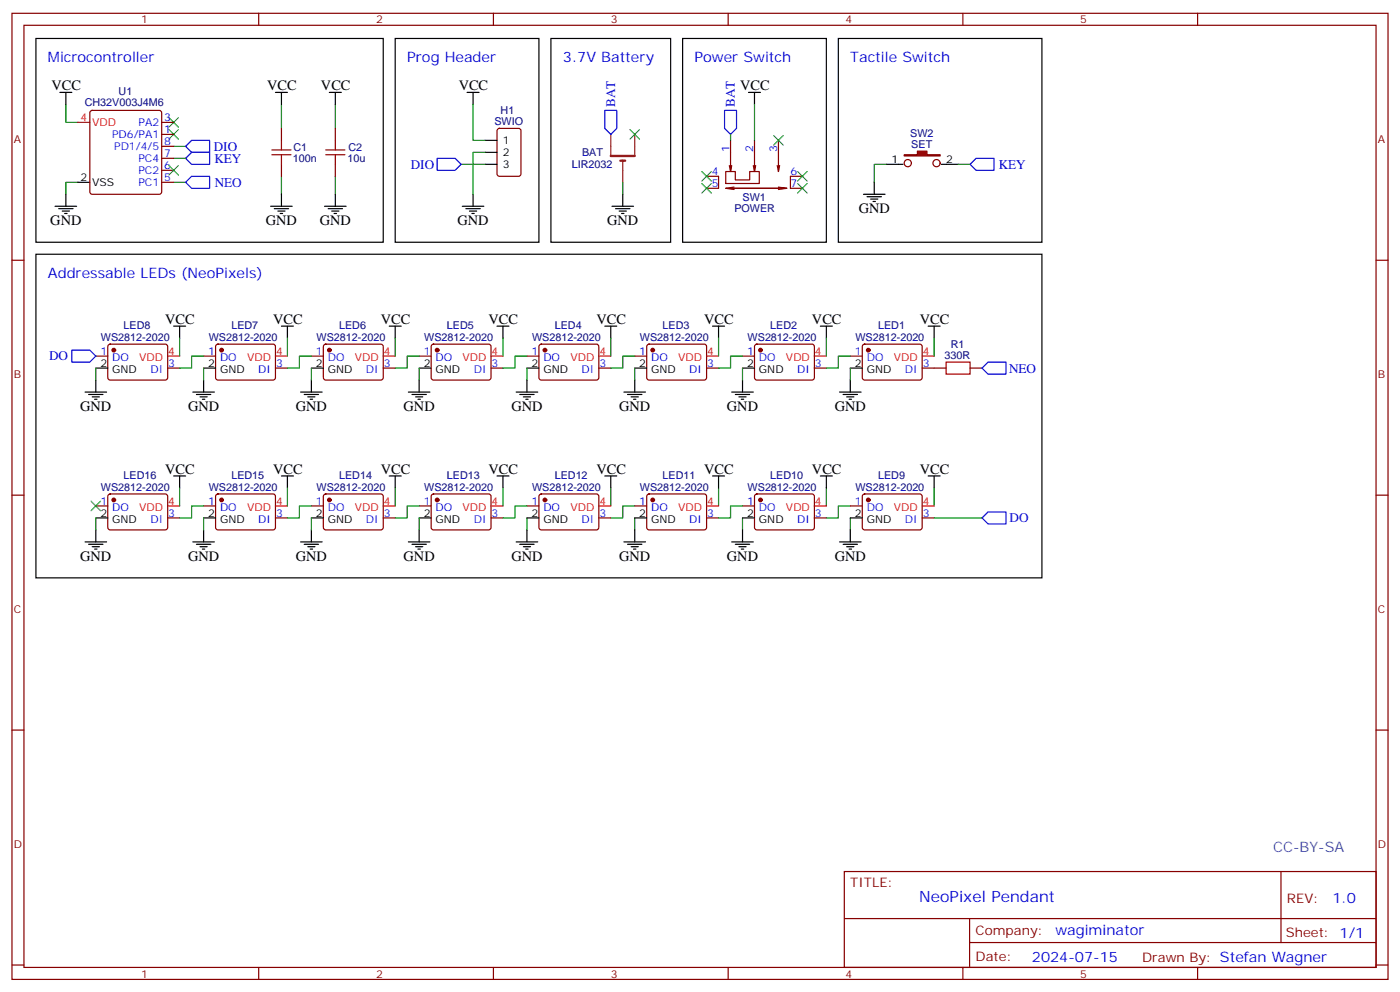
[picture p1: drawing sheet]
<svg xmlns="http://www.w3.org/2000/svg" width="412mm" height="292mm" viewBox="0 0 412 292" stroke-linecap="round" stroke-linejoin="round" font-family="sans-serif">
<g fill="none" stroke="#870000" stroke-width=".35">
<path d="M3.5 3.9h405.4v284.4h-405.4zM7.1 7.4h398.2v277.3h-398.2zM76.2 3.9v3.5M145.3 3.9v3.5M214.5 3.9v3.5M283.6 3.9v3.5M352.8 3.9v3.5M208.1 51.9h3.6v3.5h-3.6M213.8 50.5h2.8v2.5h4.2v-2.5h2.9v3.5h-9.9zM214.8 48.7l.4 1.8M215.2 41.3v9.2l.3-1.8M216.3 55.1l-2.5 .3"/>
<path d="M221.9 48.7l.3 1.8M222.2 41.3v9.2l.4-1.8M229 48.7l.3 1.8M229.3 55.4h-15.5l2.5 .4M229.3 41.3v9.2l.4-1.8M229.3 55.1l2.5 .3h-16.6M231.8 55.4l-2.5 .4M236.4 51.9h-3.6v3.5h3.6M3.5 76.6h3.6M405.3 76.6h3.6M28.2 104.8h3.5M32 101.5l.5-.2h16.5l.4 .7-.1 9.4-.6 .5-16.5-.1-.5-.6v-9.2z"/>
<path d="M49.4 108.3h3.5M60 104.8h3.5M63.7 101.5l.5-.2h16.5l.4 .7v9.4l-.7 .5-16.5-.1-.4-.6v-9.2zM81.1 108.3h3.6M91.7 104.8h3.5M95.5 101.5l.5-.2h16.5l.4 .7-.1 9.4-.6 .5-16.5-.1-.5-.6v-9.2zM112.9 108.3h3.5M123.5 104.8h3.5M127.2 101.5l.5-.2h16.5l.4 .7v9.4l-.7 .5-16.5-.1-.4-.6v-9.2zM144.6 108.3h3.6M155.2 104.8h3.5M159 101.5l.5-.2h16.5l.4 .7-.1 9.4-.6 .5-16.5-.1-.5-.6v-9.2z"/>
<path d="M176.4 108.3h3.5M187 104.8h3.5M190.7 101.5l.5-.2h16.5l.4 .7v9.4l-.7 .5-16.5-.1-.4-.6v-9.2zM208.1 108.3h3.6M218.7 104.8h3.5M222.5 101.5l.5-.2h16.5l.4 .7-.1 9.4-.6 .5-16.5-.1-.5-.6v-9.2zM239.9 108.3h3.5M250.5 104.8h3.5M254.2 101.5l.5-.2h16.5l.4 .7v9.4l-.7 .5-16.5-.1-.4-.6v-9.2zM271.6 108.3h7.1M285.8 108.3h3.5M3.5 145.7h3.6"/>
<path d="M155.2 148.9h3.5M159 145.6l.5-.2h16.5l.4 .7-.1 9.4-.6 .5-16.5-.1-.5-.6v-9.2zM176.4 152.4h3.5M187 148.9h3.5M190.7 145.6l.5-.2h16.5l.4 .7v9.4l-.7 .5-16.5-.1-.4-.6v-9.2zM208.1 152.4h3.6M405.3 145.7h3.6M3.5 214.9h3.6M405.3 214.9h3.6M248.7 256.5h156.6v28.2h-156.6zM377.3 256.5v20.9M248.7 270.4h156.5"/>
<path d="M285.6 277.4h119.6M285.6 270.4v14.1M3.5 284h3.6M76.2 284.7v3.6M145.3 284.7v3.6M214.5 284.7v3.6M283.6 284.7v3.6M352.8 284.7v3.6M405.3 284h3.6"/>
</g>
<path d="M278.7 106.6h7.1v3.5h-7.1z" fill="none" stroke="#a10000" stroke-width=".35"/>
<g fill="#870000" stroke="#870000" stroke-width=".35">
<circle cx="255.8" cy="103" r=".53"/>
<circle cx="224" cy="103" r=".53"/>
<circle cx="192.3" cy="103" r=".53"/>
<circle cx="160.5" cy="103" r=".53"/>
<circle cx="128.8" cy="103" r=".53"/>
<circle cx="97" cy="103" r=".53"/>
<circle cx="65.3" cy="103" r=".53"/>
<circle cx="33.5" cy="103" r=".53"/>
<circle cx="160.5" cy="147.1" r=".53"/>
<circle cx="192.3" cy="147.1" r=".53"/>
</g>
<g fill="none" stroke="#000" stroke-width=".35">
<path d="M220.5 27.2h3.5M222.2 27.2v3.5M183.4 57.2v3.5M261.1 48.4h3.5M278.7 48.4h3.5M180.3 60.7h6.3M181.3 61.4h4.3M182.4 62.1h2.1M183.1 62.8h.7M51.2 96h3.5M52.9 96v3.5M82.9 96h3.5"/>
<path d="M84.7 96v3.5M114.7 96h3.5M116.4 96v3.5M146.4 96h3.5M148.2 96v3.5M178.2 96h3.5M179.9 96v3.5M209.9 96h3.5M211.7 96v3.5M241.7 96h3.5M243.4 96v3.5M273.4 96h3.5"/>
<path d="M275.2 96v3.5M25 115.4h6.4M26.1 116.1h4.2M27.2 116.8h2.1M27.9 117.5h.7M28.2 108.3h3.5M28.2 111.9v3.5M56.8 115.4h6.3M57.9 116.1h4.2M58.9 116.8h2.1M59.6 117.5h.7M60 108.3h3.5"/>
<path d="M60 111.9v3.5M88.5 115.4h6.4M89.6 116.1h4.2M90.7 116.8h2.1M91.4 117.5h.7M91.7 108.3h3.5M91.7 111.9v3.5M120.3 115.4h6.3M121.4 116.1h4.2M122.4 116.8h2.1M123.1 117.5h.7M123.5 108.3h3.5"/>
<path d="M123.5 111.9v3.5M152 115.4h6.4M153.1 116.1h4.2M154.2 116.8h2.1M154.9 117.5h.7M155.2 108.3h3.5M155.2 111.9v3.5M183.8 115.4h6.3M184.9 116.1h4.2M185.9 116.8h2.1M186.6 117.5h.7M187 108.3h3.5"/>
<path d="M187 111.9v3.5M215.5 115.4h6.4M216.6 116.1h4.2M217.7 116.8h2.1M218.4 117.5h.7M218.7 108.3h3.5M218.7 111.9v3.5M247.3 115.4h6.3M248.4 116.1h4.2M249.4 116.8h2.1M250.1 117.5h.7M250.5 108.3h3.5"/>
<path d="M250.5 111.9v3.5M152 159.5h6.4M155.2 156v3.5M155.2 152.4h3.5M178.2 140.1h3.5M179.9 140.1v3.5M183.8 159.5h6.3M187 156v3.5M187 152.4h3.5M209.9 140.1h3.5M211.7 140.1v3.5M153.1 160.2h4.2"/>
<path d="M154.2 160.9h2.1M154.9 161.6h.7M184.9 160.2h4.2M185.9 160.9h2.1M186.6 161.6h.7"/>
</g>
<path d="M49.4 104.8h3.5M81.1 104.8h3.6M112.9 104.8h3.5M144.6 104.8h3.6M176.4 104.8h3.5M208.1 104.8h3.6M239.9 104.8h3.5M271.6 104.8h3.6M176.4 148.9h3.5M208.1 148.9h3.6" fill="none" stroke="#f00" stroke-width=".35"/>
<g fill="none" stroke="#008700" stroke-width=".35">
<path d="M215.2 39.5v1.8M222.2 30.7v10.6M52.9 99.5v5.3M84.7 99.5v5.3M116.4 99.5v5.3M148.2 99.5v5.3M179.9 99.5v5.3M211.7 99.5v5.3M243.4 99.5v5.3M275.2 99.5v5.3M28.2 108.3v3.6M60 104.8h-3.6v3.5h-3.5"/>
<path d="M60 108.3v3.6M91.7 104.8h-3.5v3.5h-3.5M91.7 108.3v3.6M123.5 104.8h-3.6v3.5h-3.5M123.5 108.3v3.6M155.2 104.8h-3.5v3.5h-3.5M155.2 108.3v3.6M187 104.8h-3.6v3.5h-3.5M187 108.3v3.6M218.7 104.8h-3.5v3.5h-3.5M218.7 108.3v3.6M250.5 104.8h-3.6v3.5h-3.5"/>
<path d="M250.5 108.3v3.6M155.2 152.4v3.6M179.9 143.6v5.3M187 148.9h-3.6v3.5h-3.5M187 152.4v3.6M211.7 143.6v5.3"/>
</g>
<path d="M178.2 32.5h3.5v5.3l-1.8 1.7-1.7-1.7zM213.4 32.5h3.6v5.3l-1.8 1.7-1.8-1.7zM21.2 103h5.3l1.7 1.8-1.7 1.8h-5.3zM289.3 108.3l1.7-1.7h5.3v3.5h-5.3zM291 150.7h5.3v3.5h-5.3l-1.7-1.8z" fill="none" stroke="#00f" stroke-width=".35"/>
<path d="M185.6 38.1l2.8 2.9M188.4 38.1l-2.8 2.9M227.9 39.9l2.8 2.8M230.7 39.9l-2.8 2.8M206.7 50.5l2.8 2.8M206.7 54l2.8 2.8M209.5 50.5l-2.8 2.8M209.5 54l-2.8 2.8M234.9 50.5l2.9 2.8M234.9 54l2.9 2.8M237.8 50.5l-2.9 2.8M237.8 54l-2.9 2.8" fill="none" stroke="#3c3" stroke-width=".35"/>
<path d="M179.9 45.9h7.1M182.7 47.3h1.4" fill="none" stroke="#8c2424" stroke-width=".71"/>
<path d="M179.9 39.5v6.4M187 39.5v6.4M183.4 47.3v6.4" fill="none" stroke="#8c2424" stroke-width=".35"/>
<path d="M266.3 45.5h3.9v-1h2.8v1h3.9v.4h-10.6z" fill="#f00" stroke="#870000" stroke-width=".35"/>
<g fill="none" stroke="#870000" stroke-width=".35">
<path d="M26.7 32.7l.5-.2h19.7l.5 .2 .2 .5v23.3l-.2 .5-.5 .2h-19.7l-.5-.2-.2-.5v-23.3zM47.6 39.5h3.6M47.6 36h3.6M82.9 37.8v3.5M98.8 37.8v3.5M146.6 38l.5-.2h5.7l.6 .4 .1 13-.5 .6-5.9 .1-.6-.5-.1-12.9zM47.6 53.7h3.6M47.6 50.1h3.6M47.6 46.6h3.6M47.6 43.1h3.6M82.9 48.4v3.5M98.8 48.4v3.5"/>
<path d="M28.2 148.9h3.5M32 145.6l.5-.2h16.5l.4 .7-.1 9.4-.6 .5-16.5-.1-.5-.6v-9.2zM49.4 152.4h3.5M60 148.9h3.5M63.7 145.6l.5-.2h16.5l.4 .7v9.4l-.7 .5-16.5-.1-.4-.6v-9.2zM81.1 152.4h3.6M91.7 148.9h3.5M95.5 145.6l.5-.2h16.5l.4 .7-.1 9.4-.6 .5-16.5-.1-.5-.6v-9.2zM112.9 152.4h3.5M123.5 148.9h3.5M127.2 145.6l.5-.2h16.5l.4 .7v9.4l-.7 .5-16.5-.1-.4-.6v-9.2zM144.6 152.4h3.6"/>
<path d="M218.7 148.9h3.5M222.5 145.6l.5-.2h16.5l.4 .7-.1 9.4-.6 .5-16.5-.1-.5-.6v-9.2zM239.9 152.4h3.5M250.5 148.9h3.5M254.2 145.6l.5-.2h16.5l.4 .7v9.4l-.7 .5-16.5-.1-.4-.6v-9.2zM271.6 152.4h3.6"/>
<circle cx="267.4" cy="48" r="1.06"/>
<circle cx="275.9" cy="48" r="1.06"/>
</g>
<g fill="none" stroke="#000" stroke-width=".35">
<path d="M10.6 11.3h102.3v60h-102.3zM116.4 11.3h42.3v60h-42.3zM162.3 11.3h35.3v60h-35.3zM201.1 11.3h42.3v60h-42.3zM246.9 11.3h60v60h-60zM17.6 27.2h3.6M19.4 27.2v3.5M81.1 27.2h3.6M82.9 27.2v3.5M97 27.2h3.5M98.8 27.2v3.5M137.6 27.2h3.5"/>
<path d="M139.3 27.2v3.5M19.4 57.2v3.5M22.9 53.7h3.6M82.9 57.2v3.5M98.8 57.2v3.5M139.3 57.2v3.5M142.9 48.4h3.5M142.9 41.3h3.5M142.9 44.8h3.5M254.4 57.2h6.3M255.4 57.9h4.2M256.5 58.6h2.1"/>
<path d="M257.2 59.3h.7M257.5 53.7v3.5M264.6 48.4h1.4M277.3 48.4h1.4M10.6 74.8h296.3v95.3h-296.3zM16.2 60.7h6.4M17.3 61.4h4.2M18.3 62.1h2.2M19 62.8h.8M79.7 60.7h6.4M80.8 61.4h4.2M81.8 62.1h2.2"/>
<path d="M82.5 62.8h.8M95.6 60.7h6.4M96.7 61.4h4.2M97.7 62.1h2.1M98.4 62.8h.7M136.2 60.7h6.3M137.2 61.4h4.3M138.3 62.1h2.1M139 62.8h.7M25 159.5h6.4M28.2 152.4h3.5M28.2 156v3.5"/>
<path d="M51.2 140.1h3.5M52.9 140.1v3.5M56.8 159.5h6.3M60 152.4h3.5M60 156v3.5M82.9 140.1h3.5M84.7 140.1v3.5M88.5 159.5h6.4M91.7 152.4h3.5M91.7 156v3.5M114.7 140.1h3.5M116.4 140.1v3.5"/>
<path d="M120.3 159.5h6.3M123.5 152.4h3.5M123.5 156v3.5M146.4 140.1h3.5M148.2 140.1v3.5M215.5 159.5h6.4M218.7 152.4h3.5M218.7 156v3.5M241.7 140.1h3.5M243.4 140.1v3.5M247.3 159.5h6.3M250.5 152.4h3.5"/>
<path d="M250.5 156v3.5M273.4 140.1h3.5M275.2 140.1v3.5M26.1 160.2h4.2M27.2 160.9h2.1M27.9 161.6h.7M57.9 160.2h4.2M58.9 160.9h2.1M59.6 161.6h.7M89.6 160.2h4.2M90.7 160.9h2.1M91.4 161.6h.7"/>
<path d="M121.4 160.2h4.2M122.4 160.9h2.1M123.1 161.6h.7M216.6 160.2h4.2M217.7 160.9h2.1M218.4 161.6h.7M248.4 160.2h4.2M249.4 160.9h2.1M250.1 161.6h.7"/>
</g>
<g fill="none" stroke="#008700" stroke-width=".35">
<path d="M19.4 30.7v5.3h3.5M82.9 30.7v7.1M98.8 30.7v7.1M139.3 30.7v10.6h3.6M22.9 53.7h-3.5v3.5M51.2 53.7h3.5M51.2 46.6h3.5M51.2 43.1h3.5M82.9 51.9v5.3M98.8 51.9v5.3M135.8 48.4h7.1M142.9 44.8h-3.6v12.4"/>
<path d="M183.4 53.7v3.5M261.1 48.4h-3.6v5.3M282.2 48.4h3.6M28.2 152.4v3.6M52.9 143.6v5.3M60 148.9h-3.6v3.5h-3.5M60 152.4v3.6M84.7 143.6v5.3M91.7 148.9h-3.5v3.5h-3.5M91.7 152.4v3.6M116.4 143.6v5.3M123.5 148.9h-3.6v3.5h-3.5"/>
<path d="M123.5 152.4v3.6M148.2 143.6v5.3M155.2 148.9h-3.5v3.5h-3.5M218.7 148.9h-3.5v3.5h-3.5M218.7 152.4v3.6M243.4 143.6v5.3M250.5 148.9h-3.6v3.5h-3.5M250.5 152.4v3.6M275.2 143.6v5.3M275.2 152.4h14.1"/>
</g>
<path d="M54.7 46.6l1.7-1.8h5.3v3.6h-5.3zM54.7 43.1l1.7-1.8h5.3v3.5h-5.3zM54.7 53.7l1.7-1.8h5.3v3.5h-5.3zM128.8 46.6h5.3l1.7 1.8-1.7 1.7h-5.3zM285.8 48.4l1.7-1.8h5.3v3.5h-5.3z" fill="none" stroke="#00f" stroke-width=".35"/>
<g fill="#870000" stroke="#870000" stroke-width=".35">
<circle cx="128.8" cy="147.1" r=".53"/>
<circle cx="97" cy="147.1" r=".53"/>
<circle cx="65.3" cy="147.1" r=".53"/>
<circle cx="33.5" cy="147.1" r=".53"/>
<circle cx="224" cy="147.1" r=".53"/>
<circle cx="255.8" cy="147.1" r=".53"/>
</g>
<path d="M22.9 36h3.6M49.4 148.9h3.5M81.1 148.9h3.6M112.9 148.9h3.5M144.6 148.9h3.6M239.9 148.9h3.5M271.6 148.9h3.6" fill="none" stroke="#f00" stroke-width=".35"/>
<path d="M49.7 38.1l2.9 2.9M49.7 34.6l2.9 2.8M52.6 38.1l-2.9 2.9M52.6 34.6l-2.9 2.8M49.7 48.7l2.9 2.8M52.6 48.7l-2.9 2.8M26.8 147.5l2.8 2.8M29.6 147.5l-2.8 2.8" fill="none" stroke="#3c3" stroke-width=".35"/>
<path d="M80.1 44.1h5.6M80.1 45.5h5.6M82.9 41.3v2.8M82.9 45.5v2.9M96 44.1h5.6M96 45.5h5.6M98.8 41.3v2.8M98.8 45.5v2.9" fill="none" stroke="#a10000" stroke-width=".35"/>
<text font-size="4.6" fill="#00f" x="270.8" y="265.5">NeoPixel Pendant</text>
<g font-size="4.2" fill="#00f">
<text x="14.1" y="18.4">Microcontroller</text>
<text x="119.9" y="18.4">Prog Header</text>
<text x="165.8" y="18.4">3.7V Battery</text>
<text x="204.6" y="18.4">Power Switch</text>
<text x="250.5" y="18.4">Tactile Switch</text>
<text x="14.1" y="81.9">Addressable LEDs (NeoPixels)</text>
<text x="392.5" y="265.8">1.0</text>
<text x="310.9" y="275.3">wagiminator</text>
<text x="304" y="283.1">2024-07-15</text>
</g>
<g font-size="4.2">
<text x="15.2" y="26.5">VCC</text>
<text x="78.7" y="26.5">VCC</text>
<text x="94.5" y="26.5">VCC</text>
<text x="135.1" y="26.5">VCC</text>
<text x="218" y="26.5">VCC</text>
<text x="252.9" y="62.8">GND</text>
<text x="14.8" y="66.4">GND</text>
<text x="78.3" y="66.4">GND</text>
<text x="94.2" y="66.4">GND</text>
<text x="134.8" y="66.4">GND</text>
<text x="178.9" y="66.4">GND</text>
<text x="48.7" y="95.3">VCC</text>
<text x="80.4" y="95.3">VCC</text>
<text x="112.2" y="95.3">VCC</text>
<text x="143.9" y="95.3">VCC</text>
<text x="175.7" y="95.3">VCC</text>
<text x="207.4" y="95.3">VCC</text>
<text x="239.2" y="95.3">VCC</text>
<text x="270.9" y="95.3">VCC</text>
<text x="23.6" y="121">GND</text>
<text x="55.4" y="121">GND</text>
<text x="87.1" y="121">GND</text>
<text x="118.9" y="121">GND</text>
<text x="150.6" y="121">GND</text>
<text x="182.4" y="121">GND</text>
<text x="214.1" y="121">GND</text>
<text x="245.9" y="121">GND</text>
<text x="48.7" y="139.4">VCC</text>
<text x="80.4" y="139.4">VCC</text>
<text x="112.2" y="139.4">VCC</text>
<text x="143.9" y="139.4">VCC</text>
<text x="175.7" y="139.4">VCC</text>
<text x="207.4" y="139.4">VCC</text>
<text x="239.2" y="139.4">VCC</text>
<text x="270.9" y="139.4">VCC</text>
<text x="23.6" y="165.1">GND</text>
<text x="55.4" y="165.1">GND</text>
<text x="87.1" y="165.1">GND</text>
<text x="118.9" y="165.1">GND</text>
<text x="150.6" y="165.1">GND</text>
<text x="182.4" y="165.1">GND</text>
<text x="214.1" y="165.1">GND</text>
<text x="245.9" y="165.1">GND</text>
</g>
<text font-size="4.2" fill="#0099b0" x="375" y="250.9">CC-BY-SA</text>
<g font-size="3.9" fill="#00f">
<text x="181.2" y="31.4" transform="rotate(-90 181.2 31.4)">BAT</text>
<text x="216.5" y="31.4" transform="rotate(-90 216.5 31.4)">BAT</text>
<text x="63" y="44.3">DIO</text>
<text x="63.1" y="47.9">KEY</text>
<text x="121" y="49.6">DIO</text>
<text x="294.2" y="49.6">KEY</text>
<text x="63.3" y="54.9">NEO</text>
<text x="14.5" y="106.1">DO</text>
<text x="297.2" y="109.7">NEO</text>
<text x="297.4" y="153.7">DO</text>
</g>
<g font-size="3.9" fill="#800">
<text x="250.5" y="261.1">TITLE:</text>
<text x="379.1" y="265.8">REV:</text>
<text x="287.4" y="275.3">Company:</text>
<text x="378.7" y="275.9">Sheet: 1/1</text>
<text x="287.4" y="283">Date:</text>
<text x="336.4" y="283.1">Drawn By: Stefan Wagner</text>
</g>
<g font-size="3.2" fill="#800">
<text x="41.6" y="6.9">1</text>
<text x="110.8" y="6.9">2</text>
<text x="179.9" y="6.9">3</text>
<text x="249.1" y="6.9">4</text>
<text x="318.2" y="6.9">5</text>
<text x="4.1" y="42">A</text>
<text x="405.9" y="42">A</text>
<text x="4.1" y="111.2">B</text>
<text x="405.9" y="111.2">B</text>
<text x="4.1" y="180.3">C</text>
<text x="405.9" y="180.3">C</text>
<text x="4.1" y="249.4">D</text>
<text x="405.9" y="249.4">D</text>
<text x="41.6" y="287.7">1</text>
<text x="110.8" y="287.7">2</text>
<text x="179.9" y="287.7">3</text>
<text x="249.1" y="287.7">4</text>
<text x="318.2" y="287.7">5</text>
</g>
<g font-size="3.2" fill="#000080">
<text x="34.9" y="28.1">U1</text>
<text x="25" y="31.2">CH32V003J4M6</text>
<text x="147.5" y="33.6">H1</text>
<text x="145.6" y="36.7">SWIO</text>
<text x="268.1" y="40.3">SW2</text>
<text x="86.3" y="47.7">100n</text>
<text x="86.4" y="44.5">C1</text>
<text x="102.4" y="47.7">10u</text>
<text x="102.7" y="44.6">C2</text>
<text x="171.5" y="45.9">BAT</text>
<text x="268.4" y="43.5">SET</text>
<text x="168.4" y="49.5">LIR2032</text>
<text x="218.7" y="59.1">SW1</text>
<text x="216.3" y="62.5">POWER</text>
<text x="29.7" y="100.3">WS2812-2020</text>
<text x="36.4" y="96.9">LED8</text>
<text x="61.5" y="100.3">WS2812-2020</text>
<text x="68.1" y="96.9">LED7</text>
<text x="93.2" y="100.3">WS2812-2020</text>
<text x="99.9" y="96.9">LED6</text>
<text x="125" y="100.3">WS2812-2020</text>
<text x="131.6" y="96.9">LED5</text>
<text x="156.7" y="100.3">WS2812-2020</text>
<text x="163.4" y="96.9">LED4</text>
<text x="188.5" y="100.3">WS2812-2020</text>
<text x="195.1" y="96.9">LED3</text>
<text x="220.2" y="100.3">WS2812-2020</text>
<text x="226.9" y="96.9">LED2</text>
<text x="252" y="100.3">WS2812-2020</text>
<text x="258.6" y="96.9">LED1</text>
<text x="278.2" y="105.6">330R</text>
<text x="280.1" y="102.3">R1</text>
<text x="36.4" y="141">LED16</text>
<text x="68.1" y="141">LED15</text>
<text x="99.9" y="141">LED14</text>
<text x="131.6" y="141">LED13</text>
<text x="163.4" y="141">LED12</text>
<text x="195.1" y="141">LED11</text>
<text x="226.9" y="141">LED10</text>
<text x="258.6" y="141">LED9</text>
<text x="29.7" y="144.4">WS2812-2020</text>
<text x="61.5" y="144.4">WS2812-2020</text>
<text x="93.2" y="144.4">WS2812-2020</text>
<text x="125" y="144.4">WS2812-2020</text>
<text x="156.7" y="144.4">WS2812-2020</text>
<text x="188.5" y="144.4">WS2812-2020</text>
<text x="220.2" y="144.4">WS2812-2020</text>
<text x="252" y="144.4">WS2812-2020</text>
</g>
<g font-size="3.2" fill="#f00">
<text x="23.7" y="35.7">4</text>
<text x="27.2" y="37.1">VDD</text>
<text x="41" y="106.2">VDD</text>
<text x="49.6" y="104.5">4</text>
<text x="72.8" y="106.2">VDD</text>
<text x="81.3" y="104.5">4</text>
<text x="104.5" y="106.2">VDD</text>
<text x="113.1" y="104.5">4</text>
<text x="136.3" y="106.2">VDD</text>
<text x="144.8" y="104.5">4</text>
<text x="168" y="106.2">VDD</text>
<text x="176.6" y="104.5">4</text>
<text x="199.8" y="106.2">VDD</text>
<text x="208.3" y="104.5">4</text>
<text x="231.5" y="106.2">VDD</text>
<text x="240.1" y="104.5">4</text>
<text x="263.3" y="106.2">VDD</text>
<text x="271.8" y="104.5">4</text>
<text x="49.6" y="148.6">4</text>
<text x="81.3" y="148.6">4</text>
<text x="113.1" y="148.6">4</text>
<text x="144.8" y="148.6">4</text>
<text x="176.6" y="148.6">4</text>
<text x="208.3" y="148.6">4</text>
<text x="240.1" y="148.6">4</text>
<text x="271.8" y="148.6">4</text>
<text x="41" y="150.3">VDD</text>
<text x="72.8" y="150.3">VDD</text>
<text x="104.5" y="150.3">VDD</text>
<text x="136.3" y="150.3">VDD</text>
<text x="168" y="150.3">VDD</text>
<text x="199.8" y="150.3">VDD</text>
<text x="231.5" y="150.3">VDD</text>
<text x="263.3" y="150.3">VDD</text>
</g>
<g font-size="3.2" fill="#00f">
<text x="48.3" y="35.7">3</text>
<text x="33" y="40.6">PD6/PA1</text>
<text x="40.8" y="37.1">PA2</text>
<text x="48.3" y="39.2">1</text>
<text x="33.6" y="44.1">PD1/4/5</text>
<text x="40.8" y="47.7">PC4</text>
<text x="48.3" y="46.2">7</text>
<text x="48.3" y="42.7">8</text>
<text x="214.8" y="44.8" transform="rotate(-90 214.8 44.8)">1</text>
<text x="221.9" y="44.8" transform="rotate(-90 221.9 44.8)">2</text>
<text x="229" y="44.8" transform="rotate(-90 229 44.8)">3</text>
<text x="40.8" y="51.2">PC2</text>
<text x="48.3" y="53.3">5</text>
<text x="48.3" y="49.8">6</text>
<text x="209.6" y="51.5">4</text>
<text x="232.8" y="51.5">6</text>
<text x="40.8" y="54.7">PC1</text>
<text x="209.6" y="55.1">5</text>
<text x="232.8" y="55.1">7</text>
<text x="29.6" y="104.5">1</text>
<text x="33.1" y="106.2">DO</text>
<text x="49.6" y="108">3</text>
<text x="61.3" y="104.5">1</text>
<text x="64.8" y="106.2">DO</text>
<text x="81.3" y="108">3</text>
<text x="93.1" y="104.5">1</text>
<text x="96.6" y="106.2">DO</text>
<text x="113.1" y="108">3</text>
<text x="124.8" y="104.5">1</text>
<text x="128.3" y="106.2">DO</text>
<text x="144.8" y="108">3</text>
<text x="156.6" y="104.5">1</text>
<text x="160.1" y="106.2">DO</text>
<text x="176.6" y="108">3</text>
<text x="188.3" y="104.5">1</text>
<text x="191.8" y="106.2">DO</text>
<text x="208.3" y="108">3</text>
<text x="220.1" y="104.5">1</text>
<text x="223.6" y="106.2">DO</text>
<text x="240.1" y="108">3</text>
<text x="251.8" y="104.5">1</text>
<text x="255.3" y="106.2">DO</text>
<text x="271.8" y="108">3</text>
<text x="44.3" y="109.7">DI</text>
<text x="76.1" y="109.7">DI</text>
<text x="107.8" y="109.7">DI</text>
<text x="139.6" y="109.7">DI</text>
<text x="171.3" y="109.7">DI</text>
<text x="203.1" y="109.7">DI</text>
<text x="234.8" y="109.7">DI</text>
<text x="266.6" y="109.7">DI</text>
<text x="29.6" y="148.6">1</text>
<text x="61.3" y="148.6">1</text>
<text x="93.1" y="148.6">1</text>
<text x="124.8" y="148.6">1</text>
<text x="156.6" y="148.6">1</text>
<text x="188.3" y="148.6">1</text>
<text x="220.1" y="148.6">1</text>
<text x="251.8" y="148.6">1</text>
<text x="33.1" y="150.3">DO</text>
<text x="44.3" y="153.8">DI</text>
<text x="49.6" y="152.1">3</text>
<text x="64.8" y="150.3">DO</text>
<text x="76.1" y="153.8">DI</text>
<text x="81.3" y="152.1">3</text>
<text x="96.6" y="150.3">DO</text>
<text x="107.8" y="153.8">DI</text>
<text x="113.1" y="152.1">3</text>
<text x="128.3" y="150.3">DO</text>
<text x="139.6" y="153.8">DI</text>
<text x="144.8" y="152.1">3</text>
<text x="160.1" y="150.3">DO</text>
<text x="171.3" y="153.8">DI</text>
<text x="176.6" y="152.1">3</text>
<text x="191.8" y="150.3">DO</text>
<text x="203.1" y="153.8">DI</text>
<text x="208.3" y="152.1">3</text>
<text x="223.6" y="150.3">DO</text>
<text x="234.8" y="153.8">DI</text>
<text x="240.1" y="152.1">3</text>
<text x="255.3" y="150.3">DO</text>
<text x="266.6" y="153.8">DI</text>
<text x="271.8" y="152.1">3</text>
</g>
<g font-size="3.2">
<text x="148.2" y="42.4">1</text>
<text x="148.2" y="45.9">2</text>
<text x="23.7" y="53.3">2</text>
<text x="148.2" y="49.4">3</text>
<text x="262.6" y="48">1</text>
<text x="278.7" y="48">2</text>
<text x="27.2" y="54.7">VSS</text>
<text x="29.6" y="108">2</text>
<text x="61.3" y="108">2</text>
<text x="93.1" y="108">2</text>
<text x="124.8" y="108">2</text>
<text x="156.6" y="108">2</text>
<text x="188.3" y="108">2</text>
<text x="220.1" y="108">2</text>
<text x="251.8" y="108">2</text>
<text x="33.1" y="109.7">GND</text>
<text x="64.8" y="109.7">GND</text>
<text x="96.6" y="109.7">GND</text>
<text x="128.3" y="109.7">GND</text>
<text x="160.1" y="109.7">GND</text>
<text x="191.8" y="109.7">GND</text>
<text x="223.6" y="109.7">GND</text>
<text x="255.3" y="109.7">GND</text>
<text x="29.6" y="152.1">2</text>
<text x="33.1" y="153.8">GND</text>
<text x="61.3" y="152.1">2</text>
<text x="64.8" y="153.8">GND</text>
<text x="93.1" y="152.1">2</text>
<text x="96.6" y="153.8">GND</text>
<text x="124.8" y="152.1">2</text>
<text x="128.3" y="153.8">GND</text>
<text x="156.6" y="152.1">2</text>
<text x="160.1" y="153.8">GND</text>
<text x="188.3" y="152.1">2</text>
<text x="191.8" y="153.8">GND</text>
<text x="220.1" y="152.1">2</text>
<text x="223.6" y="153.8">GND</text>
<text x="251.8" y="152.1">2</text>
<text x="255.3" y="153.8">GND</text>
</g>
</svg>
